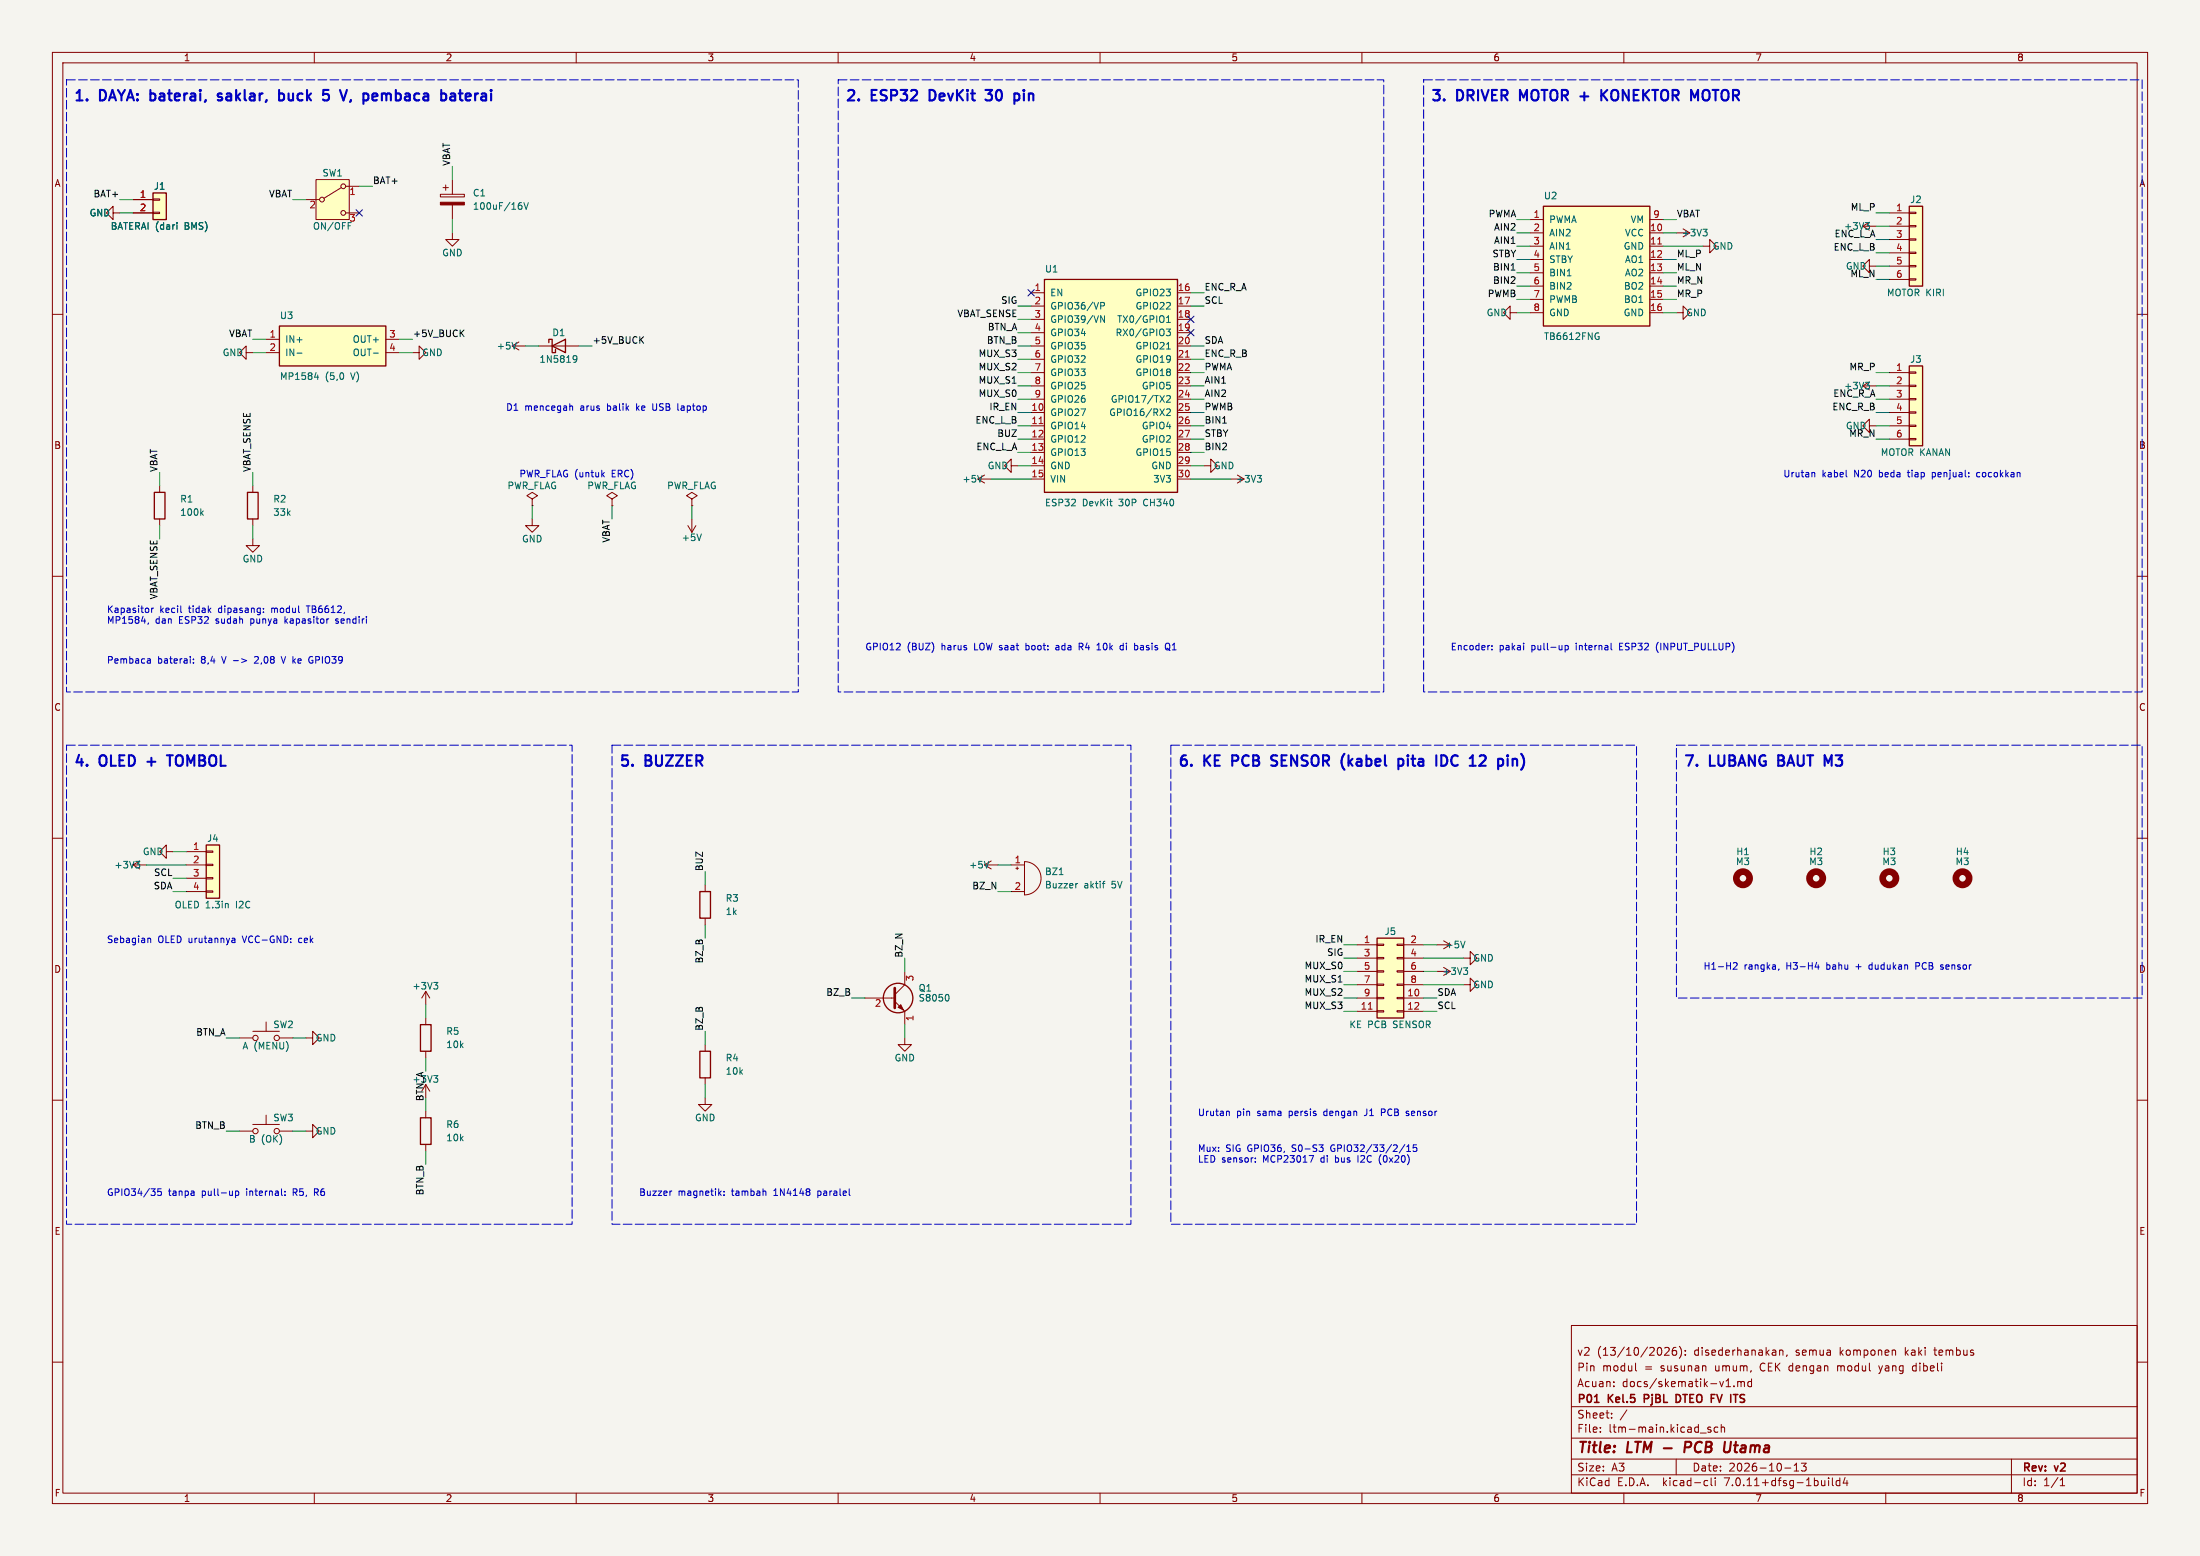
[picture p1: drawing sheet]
<svg xmlns="http://www.w3.org/2000/svg" width="420mm" height="297mm" viewBox="0 0 420 297" stroke-linecap="round" stroke-linejoin="round" font-family="sans-serif">
<path d="M0 0h420v297h-420z" fill="#f5f4ef" stroke="#f5f4ef" stroke-width=".19"/>
<g fill="none" stroke="#840000" stroke-width=".19">
<path d="M10 10h400v277h-400zM12 12h396v273h-396zM60 10v2M110 10v2M160 10v2M210 10v2M260 10v2M310 10v2M360 10v2M25.4 38.1h3.8M29.2 38h1.3v.2h-1.3zM58.4 38.1h2.6"/>
<path d="M60.3 34.3h6.4v7.6h-6.4zM65.2 35.8l-3.4 2M66 35.6h2.6M84.1 37.1h4.5v.5h-4.5zM84.6 35.8h1M85.1 35.3v1M86.4 34.3v2.8M86.4 39.1v2.8M10 60h2M21.6 40.6v-1.2l-1.3 1.2 1.3 1.3v-1.3h1.3M25.4 40.6h3.8M29.2 40.5h1.3v.3h-1.3z"/>
<path d="M66 40.6h2.6M86.4 44.5v1.2h1.2l-1.2 1.3-1.3-1.3h1.3M196.8 55.9h2.6M196.8 58.4h2.6M224.8 55.9h2.5M224.8 58.4h2.5M288.3 59.7v-1.3l-1.3 1.3 1.3 1.3v-1.3h1.3M292.1 41.9h2.5M292.1 44.5h2.5M292.1 47h2.5M292.1 49.5h2.5M292.1 52.1h2.5"/>
<path d="M292.1 54.6h2.5M292.1 57.2h2.5M292.1 59.7h2.5M315 41.9h2.5M315 44.5h2.5M315 47h2.5M315 49.5h2.5M315 52.1h2.5M315 54.6h2.5M315 57.2h2.5M315 59.7h2.5M320 59.7h1.3v-1.3l1.3 1.3-1.3 1.3v-1.3"/>
<path d="M320 44.5h2.6M325.1 47h1.3v-1.3l1.3 1.3-1.3 1.3v-1.3M355.6 43.2l1.3 .7M355.6 43.2h2.5M356.9 50.8v-1.3l-1.3 1.3 1.3 1.3v-1.3h1.2M356.9 42.4l-1.3 .8M360.7 43.2h3.8M360.7 40.6h3.8M360.7 45.7h3.8M360.7 48.3h3.8M360.7 50.8h3.8M360.7 53.3h3.8"/>
<path d="M364.5 53.2h1.3v.3h-1.3zM364.5 50.7h1.3v.2h-1.3zM364.5 48.1h1.3v.3h-1.3zM364.5 45.6h1.3v.2h-1.3zM364.5 43.1h1.3v.2h-1.3zM364.5 40.5h1.3v.3h-1.3zM408 60h2M47 67.3v-1.3l-1.3 1.3 1.3 1.3v-1.3h1.3M50.8 64.8h2.5M50.8 67.3h2.5M73.7 64.8h2.5M73.7 67.3h2.5"/>
<path d="M78.7 67.3h1.3v-1.3l1.3 1.3-1.3 1.3v-1.3M97.8 66h2.5M97.8 66l1.3 .8M99.1 65.3l-1.3 .7M102.9 66h7.6M196.8 66h2.6M196.8 78.7h2.6M196.8 61h2.6M196.8 63.5h2.6M196.8 68.6h2.6M196.8 71.1h2.6M196.8 73.7h2.6"/>
<path d="M196.8 76.2h2.6M224.8 66h2.5M224.8 78.7h2.5M224.8 61h2.5M224.8 63.5h2.5M224.8 68.6h2.5M224.8 71.1h2.5M224.8 73.7h2.5M224.8 76.2h2.5M355.6 73.7h2.5M355.6 73.7l1.3 .7M356.9 72.9l-1.3 .8"/>
<path d="M360.7 78.7h3.8M360.7 71.1h3.8M360.7 73.7h3.8M360.7 76.2h3.8M364.5 78.6h1.3v.3h-1.3zM364.5 76.1h1.3v.2h-1.3zM364.5 73.5h1.3v.3h-1.3zM364.5 71h1.3v.2h-1.3zM30.5 92.7v1.3M30.5 99.1v1.2M48.3 92.7v1.3M48.3 99.1v1.2"/>
<path d="M101.6 99.1v1.2h1.3l-1.3 1.3-1.3-1.3h1.3M101.6 95.3l1-.7-1-.6-1 .6 1 .7v1.2M101.6 96.5h.1M116.8 95.3l1.1-.7-1.1-.6-1 .6 1 .7v1.2M116.8 96.5h.1M132.1 95.3l1-.7-1-.6-1 .6 1 .7v1.2M132.1 96.5h.1M132.1 99.1v2.5M186.7 91.4h2.5M186.7 91.4l1.3 .8M188 90.7l-1.3 .7M193 88.9v-1.3l-1.2 1.3 1.2 1.3v-1.3h1.3"/>
<path d="M196.8 81.3h2.6M196.8 83.8h2.6M196.8 86.4h2.6M196.8 88.9h2.6M196.8 91.4h2.6M224.8 81.3h2.5M224.8 83.8h2.5M224.8 86.4h2.5M224.8 88.9h2.5M224.8 91.4h2.5M229.9 88.9h1.2v-1.3l1.3 1.3-1.3 1.3v-1.3M234.9 91.4h2.6"/>
<path d="M356.9 81.3v-1.3l-1.3 1.3 1.3 1.3v-1.3h1.2M360.7 81.3h3.8M360.7 83.8h3.8M364.5 83.7h1.3v.2h-1.3zM364.5 81.2h1.3v.2h-1.3zM10 110h2M48.3 102.9v1.2h1.2l-1.2 1.3-1.3-1.3h1.3M131.3 100.3l.8 1.3M132.8 100.3l-.7 1.3M408 110h2M10 160h2M408 160h2"/>
<path d="M25.4 165.1l1.3 .8M25.4 165.1h2.5M26.7 164.3l-1.3 .8M31.7 162.6v-1.3l-1.2 1.3 1.2 1.2v-1.2h1.3M35.6 165.1h3.8M35.6 162.6h3.8M35.6 167.6h3.8M35.6 170.2h3.8M39.4 170.1h1.2v.2h-1.2zM39.4 167.5h1.2v.3h-1.2zM39.4 165h1.2v.2h-1.2zM39.4 162.4h1.2v.3h-1.2z"/>
<path d="M134.6 168.9v1.3M134.6 175.3v1.2M188 165.1h2.5M188 165.1l1.2 .8M189.2 164.3l-1.2 .8M193 165.1h2.6M193 170.2h2.6M193.9 165.7h.5M194.2 165.5v.5M195.6 164.5a3.2 3.2 0 0 1 3.1 3.1 3.2 3.2 0 0 1-3.1 3.2zM45.7 198.1h2.6M48.3 196.9h5"/>
<path d="M50.8 195.1v1.8M53.3 198.1h2.6M58.4 198.1h1.3v-1.2l1.3 1.2-1.3 1.3v-1.3M81.3 189.2l-.8 1.3M81.3 189.2v2.6M81.3 194.3v1.3M81.3 189.2l.7 1.3M134.6 199.4v1.3M165.1 190.5h5.7M170.8 191.1l1.9 1.9v2.6M172.7 198.1v1.3h1.3l-1.3 1.3-1.3-1.3h1.3M172.7 185.4v2.6l-1.9 1.9"/>
<path d="M259.1 180.3h3.8M259.1 190.5h3.8M259.1 193h3.8M259.1 182.9h3.8M259.1 185.4h3.8M259.1 188h3.8M262.9 192.9h1.3v.3h-1.3zM262.9 190.4h1.3v.2h-1.3zM262.9 187.8h1.3v.3h-1.3zM262.9 185.3h1.3v.2h-1.3zM262.9 182.8h1.3v.2h-1.3zM262.9 180.2h1.3v.3h-1.3z"/>
<path d="M266.7 192.9h1.3v.3h-1.3zM266.7 190.4h1.3v.2h-1.3zM266.7 187.8h1.3v.3h-1.3zM266.7 185.3h1.3v.2h-1.3zM266.7 182.8h1.3v.2h-1.3zM266.7 180.2h1.3v.3h-1.3zM268 180.3h3.8M268 190.5h3.8M268 193h3.8M268 182.9h3.8M268 185.4h3.8M268 188h3.8"/>
<path d="M274.3 180.3h2.6M274.3 185.4h2.6M279.4 182.9h1.3v-1.3l1.2 1.3-1.2 1.3v-1.3M279.4 188h1.3v-1.3l1.2 1.3-1.2 1.2v-1.2M10 210h2M45.7 215.9h2.6M48.3 214.6h5M50.8 212.9v1.7M53.3 215.9h2.6M58.4 215.9h1.3v-1.3l1.3 1.3-1.3 1.3v-1.3M81.3 200.7v1.2M81.3 212.1v1.3"/>
<path d="M81.3 218.4v1.3M81.3 207l.7 1.3M134.6 209.6v1.2h1.3l-1.3 1.3-1.3-1.3h1.3M134.6 205.7v1.3M408 210h2M10 260h2M300 253h108v32h-108zM317.8 257.3l.6-.1 .2 .1 .1 .3-1 1.1h1M319.9 257.2a.59 .59 0 0 0-.7 .6v.6l.2 .2 .4 .1 .2-.2 .1-.5-.2-.2h-.4l-.3 .2M320.6 257a1.72 1.72 0 0 1 0 2.3M321.7 258.5v.2M321.7 257.8v.1"/>
<path d="M339.7 257.7v1M339.7 257.8l.2-.1 .4 .1 .1 .9M341.2 258.6l-.2 .3M361.8 257.8l.1 .9M408 260h2M300 278.5h108M300 274.5h108M300 268.5h108M305.5 273.2v.2M305.5 272.5v.1M307.7 270.5v.2M307.7 269.8v.1"/>
<path d="M308.1 264.5v.2M308.1 263.8v.1M310.6 269.1l-1.3 1.9M312.2 260.2v1.3l.2 .2M320 278.5v3M324.6 273.5h1.1M326.6 272.5l-.4-.1-.2 .2 .1 .2 .5 .2v.3h-.6M327.9 272.5l-.4-.1-.3 .3 .2 .6h.5M328.6 272.5l.2-.1 .4 .1v.9M328.6 271.9v1.5M329.5 264.7h.9M329.8 263.4l.1-.2v1.5"/>
<path d="M331 264.5v.2M331.7 263.8l.5-.1 .2 .2M331.7 263.7v1M332.4 263.9l.2-.2 .3 .1 .1 .9M332.4 263.9v.8M334.4 263.8l-.5-.1-.2 .3 .1 .6h.6M334.4 263.2v1.5M342.5 279.7l.4-.4v1.5M343.9 279.3h.9l-.5 .6 .4 .1v.6l-.2 .2-.6-.2M350.8 260.7v1M350.9 260.8h-.1M358.7 260.7l.3 1-.3 .5"/>
<path d="M365.7 260.7h-.3l-.3 .3 .1 .5 .5 .2M384 278.5v6.5M60 285v2M110 285v2M160 285v2M210 285v2M260 285v2M300 281.5h108M310 285v2M325.6 282.6l.4 .1M326 283.5l-.4 .1M326.7 282.1v1.3l.2 .2"/>
<path d="M327.4 282.1v.1M327.4 282.6v1M340.7 280.2h1.2M342.5 280.8h.9M349.1 282.1v.1M349.1 282.6v1M349.8 282.1v1.3l.2 .2M351.2 282.7l-.4-.1-.3 .3 .2 .6h.5M351.2 282.1v1.5M352.2 282l-.3 1.1h.9M352.6 282.6v1M360 285v2"/>
<path d="M393.3 283.6h.9M393.3 282.5l.4-.4v1.5"/>
<circle cx="61.5" cy="38.1" r=".46"/>
<circle cx="65.5" cy="35.6" r=".46"/>
<circle cx="65.5" cy="40.6" r=".46"/>
<circle cx="48.8" cy="198.1" r=".51"/>
<circle cx="52.8" cy="198.1" r=".51"/>
<circle cx="48.8" cy="215.9" r=".51"/>
<circle cx="52.8" cy="215.9" r=".51"/>
</g>
<path d="M322.5 275.2h-.7l-.3 2M322.6 276.2l-1 .1M330.4 275.2l-.3 1.8" fill="none" stroke="#840000" stroke-width=".4"/>
<path d="M304.4 267.7h.9M313.9 267h.6M314.5 266.2h-.6v1.5M320 266.2h.3l.4 .2M320.7 267.5l-.4 .2h-.3M327.8 266.2l.5 1.5M332.2 267.6l.2 .1M332.3 266.3v.5" fill="none" stroke="#840000" stroke-width=".3"/>
<g fill="none" stroke="#840000" stroke-width=".25">
<path d="M29.2 36.8h2.5v5.1h-2.5zM294.6 39.4h20.4v22.8h-20.4zM364.5 39.4h2.5v15.2h-2.5zM199.4 53.3h25.4v40.7h-25.4zM53.3 62.2h20.4v7.7h-20.4zM104.8 65.4v-.6h.6v2.5h.6v-.6M105.4 66l2.5-1.2v2.5zM364.5 69.9h2.5v15.2h-2.5zM29.5 94h2v5.1h-2zM47.2 94h2.1v5.1h-2.1zM39.4 161.3h2.5v10.2h-2.5zM133.6 170.2h2v5.1h-2z"/>
<path d="M262.9 179.1h5.1v15.2h-5.1zM80.3 195.6h2v5.1h-2zM80.3 213.4h2v5h-2zM133.6 200.7h2v5h-2z"/>
<circle cx="171.4" cy="190.5" r="2.82"/>
</g>
<g fill="none" stroke="#006464" stroke-width=".19">
<path d="M99.3 38.7h.2M99.4 39.2l.3 .2v.3l-.3 .2M100 38.7l.4 1.2 .5-1.2M33.8 42.5v.1M33.8 42.9v.9M210.1 57.7h.5l.2 .3-.1 .3-.6 .1M299.2 52.6h.7M325.1 43.8h.8l-.4 .4M325.7 44.2l.2 .3v.3l-.2 .2M356.1 42.5h.8l-.4 .5M356.6 43l.3 .2v.3M56.7 67.4h1"/>
<path d="M60 72h.8M60.6 71.6v.8M71.3 67.4h.9M98.6 65.3l-.4 1.3M109.5 68l.4-.1 .2 .2a.84 .84 0 0 1-.3 1.1h-.3M110.1 68.4l-.2 .3-.4-.1M210.1 60.3l.7 1.2v-1.2M222.6 62.8h.8l-.4 .5 .4 .1v.6l-.2 .1-.5-.1M222.7 61.5h.7M222.7 60.6l.4-.3v1.2M222.7 75.6l.5-.1 .2 .4-.8 .9h.8M222.7 78.2l.5-.2 .2 .4-.8 .9h.8"/>
<path d="M222.7 66.6h.7M304.9 63.5l.3 .1M305 64.3h.3v.4l-.3 .1M356.1 73h.8l-.4 .5M356.6 73.5l.3 .2v.3M38.5 97.9l.3 .5M38.8 97.5l-.5 .5M187.5 90.7l-.4 1.3M240 90.7h.8l-.4 .5M240.6 91.2l.2 .3v.3l-.2 .2M133.9 101.9l-.4 1.3M25.9 164.4h.8l-.4 .5"/>
<path d="M26.4 164.9l.3 .2v.3l-.3 .3M43.5 172.5l.1 .8M188.8 164.4l-.5 1.3M202.2 166.9h.7M205.7 168.6l-.2 .1M210.4 168.6h.5M210.9 168.2l-.2 .1M279.7 179.6l-.4 1.3M82.8 187.5h.8l-.4 .5M83.3 188l.3 .2v.4l-.3 .2M180.9 189.8a.79 .79 0 0 1 0 1.3M279.4 184.7h.8l-.4 .5"/>
<path d="M279.9 185.2l.3 .3v.3l-.3 .2M82.8 205.3h.8l-.4 .5M83.3 205.8l.3 .2v.3l-.3 .3"/>
</g>
<g fill="#ffffc2" stroke="#ffffc2" stroke-width=".19">
<path d="M199.4 53.3h25.4v40.7h-25.4z"/>
<path d="M262.9 179.1h5.1v15.2h-5.1z"/>
<path d="M294.6 39.4h20.4v22.8h-20.4z"/>
<path d="M39.4 161.3h2.5v10.2h-2.5z"/>
<path d="M364.5 39.4h2.5v15.2h-2.5z"/>
<path d="M60.3 34.3h6.4v7.6h-6.4z"/>
<path d="M53.3 62.2h20.4v7.7h-20.4z"/>
<path d="M29.2 36.8h2.5v5.1h-2.5z"/>
<path d="M364.5 69.9h2.5v15.2h-2.5z"/>
</g>
<path d="M316.5 46.6h.7M226.3 68.2h.7M198.4 80.9h.7M261.2 192.6h.8" fill="none" stroke="#a90000" stroke-width=".19"/>
<g fill="none" stroke="#840000" stroke-width="1.3">
<circle cx="332.7" cy="167.6" r="1.27"/>
<circle cx="346.7" cy="167.6" r="1.27"/>
<circle cx="360.7" cy="167.6" r="1.27"/>
<circle cx="374.7" cy="167.6" r="1.27"/>
</g>
<g fill="#840000" stroke="#840000" stroke-width=".19">
<path d="M84.1 38.6h4.5v.5h-4.5z"/>
<path d="M171.4 192.3l.6-.5 .5 1z"/>
</g>
<path d="M170.8 188.6v3.8" fill="none" stroke="#840000" stroke-width=".51"/>
<path d="M288.5 51.6h.7M88 63.5l.6 .8M88.6 63l-.7 .7M122.3 64.8l.6 .7M122.9 64.3l-.8 .7M233.4 80.8h.7" fill="none" stroke="#0f0f0f" stroke-width=".19"/>
<g fill="none" stroke="#0000c2" stroke-width=".19">
<path d="M108.8 77.5h.5v.8M124.6 77.1v1l.3 .2M129.4 78.1l.2 .2M115 90.5l.4 .5M115.4 90.2l-.5 .5M346.1 90.2l.3 .2v.6M352.5 91h.1M368.9 90.2v1.2M368.9 91h.1M369 90.2h-.1M377.8 90.2h-.2l-.2 .2v.5l.4 .1M28.3 118.9l-.1 .2"/>
<path d="M28.9 116.1v.8M29.3 116.1l-.4 .2M34.5 116.7l.2 .2M50.3 116.8v.1M50.3 116.1v.2M54.4 117.7v1.3M54.9 118.1l-.5 .5M58.5 115.7h.7M64.1 118.9l.3 .1M64.4 118.1l-.3 .2v.2h.3M28.3 125.7l.3 .1 .1 .8M28.7 126.5l-.4 .1"/>
<path d="M28.7 126l-.4 .1M36.9 126.5v.1M36.9 125.8v.1M48.8 125.3l-.2 .1M49.3 125.9l-.8 .7h.8M53.7 125.3l.4 1.3M59.2 125.4h.5M59.5 126h.2M59.7 126.5h-.5M195.9 122.8v1.2M195.9 124h.1M196 123.2l-.1 .1"/>
<path d="M202 123.2l-.4 .1M202 123.6h-.3l-.2 .1 .1 .3h.4M206.3 123.4l.4 .6M206.6 122.8h-.6v1.2M206.6 123.4h-.6M209.4 124h.7M214.1 123.2l.3 .1M214.4 124h-.3M214.4 122.8v1.2M217.1 123.3v.6M217.8 123.6v.4M222.8 122.8a.43 .43 0 0 1 .5 .4v.4a.43 .43 0 0 1-.5 .4"/>
<path d="M222.8 123.7l.6 .5M223.8 124h.7M223.9 123.1h-.1M284.8 123.9v.1M284.8 123.3v.1M290.9 122.8v.1M298.8 123.2v1.3M298.8 123.3l.4-.1 .2 .2-.1 .6h-.5M307.6 122.8v1.1l.1 .1M316.3 123l-.1 .4 .1 .8M28.3 179.1h.4l.1 .8M44.4 179.1l.5 .2v.6"/>
<path d="M44.9 179.9h-.5M44.9 179.4h-.5M330.9 183.9l.5-.2 .2 .4-.8 .9h.8M339.6 184.9l-.1 .3M346.8 183.7l-.3 .9h.8M347.1 184.2v.8M356.9 184.2l-.1 .2 .1 .5M365.7 184.4h.5M366.2 183.7h-.5v1.3M370.6 184.6l.4 .2M370.6 184.2h.3M371 184.8l-.2 .2h-.2"/>
<path d="M234.3 212.1l.4 .2v.6M251.8 218.5h.8l-.4 .5M252.3 219l.3 .2v.3l-.3 .3M260.8 212.9h-.4M263.7 212.3h.5M264.2 211.7h-.5v1.2M268.2 218.5l-1.1 1.6M268.6 219.8h.7M268.6 218.9l.3-.4v1.3M268.6 212.1l.3 .1M268.6 212.5l.4 .2M269 212.8l-.4 .1"/>
<path d="M270.4 218.5h-.6v.6l.1-.1 .5 .1 .1 .1-.1 .5-.2 .1-.4-.1M30.8 226.9h-.6l-.1 .6 .2-.1 .4 .1 .1 .1v.5l-.2 .1-.5-.1M45 227.4l.3-.1 .3 .3-.1 .5h-.5M45 227.3v1.3M54.4 228.1v.1M54.4 227.4v.1M60 227.6h.5M60.5 226.9h-.5v1.3M128.2 227.3l-.2 .1M137.3 227.7l.4 .5M137.7 227.3l-.5 .5M138.2 228.1v.1"/>
<path d="M138.2 227.4v.1M146.1 227.4l.1 .8M239.6 221.7v.1M239.6 221.1v.1M250.8 220.6l-.6 1.2M259.2 220.6v1.2M263.6 220.4a1.47 1.47 0 0 0 .1 1.9"/>
</g>
<g fill="none" stroke="#0000c2" stroke-width=".4">
<path d="M42.3 17.9l-.4-.1-.3 .3 .1 .3 .6 .2v.5h-.7M53.3 17.9l.6-.1 .3 .4v.6l-.2 .3h-.7M53.3 17.2v2M72.9 17.8v1.4M73.5 17.8l-.6 .2M87.6 17.8h.7M87.9 17.2v1.7v.2l.4 .1M89.2 17.8l-.3 .3v.8l.3 .3M89.9 18.3l-1 .2M177.9 17.2h-.4v2h.4M188.1 19l.3 .2 .8-.1M188.1 17.2h1.3l-.7 .7 .5 .1"/>
<path d="M193.8 17.8h.4l.4 .4-.1 .8-.3 .2h-.4M290.8 18.6l-.6-1.4v2M301.7 18.4h1.5M302.5 17.6v1.6M306 18l.8 1.2M306.8 17.2l-1.1 1.1M325.5 17.2l-.2 .1a1.27 1.27 0 0 0 .2 1.9M31.9 144.2h1.1M32.4 144.2v2M235.2 145.2h.8M236 144.2h-.8v2M242.7 146.1h.9"/>
<path d="M242.8 144.9l.8 .4M243.8 144.3l-.7-.1-.3 .2M257.4 144.2v2M257.6 145.4l.6 .8M258.2 144.8l-.8 .8M267.1 144.8h.4l.4 .4-.1 .8-.3 .2h-.4M268.8 144.2v.2M268.8 144.8v1.4M268.8 144.2l-.1 .1 .1 .1M275.9 144.3a1.25 1.25 0 0 1 0 1.8M277.7 144.2a1.08 1.08 0 0 0-.7 1 1.08 1.08 0 0 0 .7 1M289.3 144.8l.3 .3v1.1"/>
<path d="M290.4 143.9a2.29 2.29 0 0 1 0 3"/>
</g>
<path d="M12.7 15.2h139.7v116.9h-139.7v-116.9M160 15.2h104.2v116.9h-104.2v-116.9M271.8 15.2h137.1v116.9h-137.1v-116.9M12.7 142.2h96.5v91.5h-96.5v-91.5M116.8 142.2h99.1v91.5h-99.1v-91.5M223.5 142.2h88.9v91.5h-88.9v-91.5M320 142.2h88.9v48.3h-88.9v-48.3" fill="none" stroke="#0000c2" stroke-width=".19" stroke-dasharray="1.7 .6"/>
<g fill="none" stroke="#009600" stroke-width=".19">
<path d="M22.9 38.1h2.5M55.9 38.1h2.5M68.6 35.6h2.5M86.4 31.8v2.5M22.9 40.6h2.5M86.4 41.9v2.6M194.3 58.4h2.5M227.3 58.4h2.6M227.3 55.9h2.6M289.6 54.6h2.5M289.6 49.5h2.5M289.6 52.1h2.5"/>
<path d="M289.6 57.2h2.5M289.6 44.5h2.5M289.6 59.7h2.5M289.6 47h2.5M289.6 41.9h2.5M317.5 54.6h2.5M317.5 49.5h2.5M317.5 52.1h2.5M317.5 57.2h2.5M317.5 44.5h2.5M317.5 59.7h2.5M317.5 47h7.6"/>
<path d="M317.5 41.9h2.5M358.1 50.8h2.6M358.1 48.3h2.6M358.1 45.7h2.6M358.1 43.2h2.6M358.1 40.6h2.6M358.1 53.3h2.6M48.3 67.3h2.5M48.3 64.8h2.5M76.2 67.3h2.5M76.2 64.8h2.5M100.3 66h2.6"/>
<path d="M110.5 66h2.5M194.3 66h2.5M194.3 78.7h2.5M194.3 76.2h2.5M194.3 73.7h2.5M194.3 71.1h2.5M194.3 68.6h2.5M194.3 61h2.5M194.3 63.5h2.5M227.3 66h2.6M227.3 78.7h2.6M227.3 76.2h2.6"/>
<path d="M227.3 73.7h2.6M227.3 71.1h2.6M227.3 68.6h2.6M358.1 78.7h2.6M358.1 76.2h2.6M358.1 73.7h2.6M358.1 71.1h2.6M30.5 90.2v2.5M48.3 90.2v2.5M101.6 96.5v2.6M116.8 96.5v2.6M132.1 96.5v2.6"/>
<path d="M189.2 91.4h7.6M194.3 81.3h2.5M194.3 83.8h2.5M194.3 86.4h2.5M194.3 88.9h2.5M227.3 81.3h2.6M227.3 83.8h2.6M227.3 86.4h2.6M227.3 91.4h7.6M227.3 88.9h2.6M358.1 81.3h2.6M358.1 83.8h2.6"/>
<path d="M30.5 100.3v2.6M48.3 100.3v2.6M27.9 165.1h7.7M33 170.2h2.6M33 167.6h2.6M33 162.6h2.6M134.6 166.4v2.5M134.6 176.5v2.6M190.5 170.2h2.5M190.5 165.1h2.5M43.2 198.1h2.5M55.9 198.1h2.5"/>
<path d="M81.3 191.8v2.5M134.6 196.9v2.5M162.6 190.5h2.5M172.7 182.9v2.5M172.7 195.6v2.5M256.5 190.5h2.6M256.5 188h2.6M256.5 185.4h2.6M256.5 182.9h2.6M256.5 180.3h2.6M256.5 193h2.6M271.8 190.5h2.5"/>
<path d="M271.8 188h7.6M271.8 185.4h2.5M271.8 182.9h7.6M271.8 180.3h2.5M271.8 193h2.5M43.2 215.9h2.5M55.9 215.9h2.5M81.3 201.9v2.6M81.3 209.6v2.5M81.3 219.7v2.5M134.6 207v2.6"/>
</g>
<path d="M68 40l1.2 1.2M69.2 40l-1.2 1.2M196.2 55.3l1.3 1.2M197.5 55.3l-1.3 1.2M226.7 60.4l1.2 1.2M226.7 62.9l1.2 1.2M227.9 60.4l-1.2 1.2M227.9 62.9l-1.2 1.2" fill="none" stroke="#000084" stroke-width=".19"/>
<g font-size="2.8" fill="#0000c2">
<text x="14" y="19.4">1.</text>
<text x="19.2" y="19.4">DAYA: baterai,</text>
<text x="43.3" y="19.4">saklar,</text>
<text x="55.7" y="19.4">buck</text>
<text x="65" y="19.4">5</text>
<text x="69.2" y="19.4">V,</text>
<text x="74.2" y="19.4">pembaca</text>
<text x="89.9" y="19.4">baterai</text>
<text x="161.3" y="19.4">2.</text>
<text x="166.5" y="19.4">ESP32</text>
<text x="178.3" y="19.4">DevKit</text>
<text x="190" y="19.4">30</text>
<text x="196.1" y="19.4">pin</text>
<text x="273" y="19.4">3.</text>
<text x="278.2" y="19.4">DRIVER</text>
<text x="291" y="19.4">MOTOR</text>
<text x="303.4" y="19.4">+</text>
<text x="308.2" y="19.4">KONEKTOR</text>
<text x="326.1" y="19.4">MOTOR</text>
<text x="14" y="146.4">4.</text>
<text x="19.2" y="146.4">OLED</text>
<text x="29" y="146.4">+</text>
<text x="33.8" y="146.4">TOMBOL</text>
<text x="118.1" y="146.4">5.</text>
<text x="123.3" y="146.4">BUZZER</text>
<text x="224.8" y="146.4">6.</text>
<text x="230" y="146.4">KE</text>
<text x="236.1" y="146.4">PCB</text>
<text x="244.4" y="146.4">SENSOR</text>
<text x="258.6" y="146.4">(kabel</text>
<text x="270.2" y="146.4">pita</text>
<text x="278.3" y="146.4">IDC</text>
<text x="285.5" y="146.4">12</text>
<text x="321.3" y="146.4">7.</text>
<text x="326.5" y="146.4">LUBANG BAUT M3</text>
</g>
<g font-size="2.8" fill="#840000">
<text x="301" y="277.9">Title:</text>
<text x="310.6" y="277.9">LTM -</text>
<text x="323.2" y="277.9">PCB</text>
<text x="331.5" y="277.9">Utama</text>
</g>
<g font-size="2.1" fill="#840000">
<text x="301" y="262">Pin</text>
<text x="301" y="259">v2</text>
<text x="304.9" y="259">(13/10/2026):</text>
<text x="305.9" y="262">modul</text>
<text x="314" y="262">=</text>
<text x="317.2" y="262">susunan</text>
<text x="323.4" y="259">disederhanakan,</text>
<text x="327.7" y="262">umum,</text>
<text x="336.4" y="262">CEK dengan</text>
<text x="343" y="259">semua</text>
<text x="351.4" y="262">modul</text>
<text x="351.5" y="259">komponen</text>
<text x="359.6" y="262">yang</text>
<text x="364.1" y="259">kaki</text>
<text x="366.1" y="262">dibeli</text>
<text x="369.9" y="259">tembus</text>
<text x="301" y="268.2">P01</text>
<text x="301" y="265">Acuan:</text>
<text x="307.1" y="268.2">Kel.5</text>
<text x="309.6" y="265">docs/skematik-v1.md</text>
<text x="314.5" y="268.2">PjBL</text>
<text x="321.2" y="268.2">DTEO</text>
<text x="328.5" y="268.2">FV</text>
<text x="332.8" y="268.2">ITS</text>
<text x="301" y="273.7">File:</text>
<text x="301" y="271">Sheet:</text>
<text x="307.1" y="273.7">ltm-main.kicad_sch</text>
<text x="301" y="281.1">Size:</text>
<text x="307.6" y="281.1">A3</text>
<text x="323" y="281.1">Date:</text>
<text x="330" y="281.1">2026-10-13</text>
<text x="386" y="281.3">Rev:</text>
<text x="392.4" y="281.3">v2</text>
<text x="301" y="283.9">KiCad</text>
<text x="308.7" y="283.9">E.D.A.</text>
<text x="317.6" y="283.9">kicad-cli</text>
<text x="329.5" y="283.9">7.0.11+dfsg-1build4</text>
<text x="386" y="283.9">Id:</text>
<text x="390.1" y="283.9">1/1</text>
</g>
<g font-size="1.8" fill="#840000">
<text x="35" y="11.9">1</text>
<text x="85" y="11.9">2</text>
<text x="135" y="11.9">3</text>
<text x="185" y="11.9">4</text>
<text x="235" y="11.9">5</text>
<text x="285" y="11.9">6</text>
<text x="335" y="11.9">7</text>
<text x="385" y="11.9">8</text>
<text x="10.3" y="35.9">A</text>
<text x="408.3" y="35.9">A</text>
<text x="10.3" y="85.9">B</text>
<text x="408.2" y="85.9">B</text>
<text x="10.3" y="135.9">C</text>
<text x="408.2" y="135.9">C</text>
<text x="10.3" y="185.9">D</text>
<text x="408.2" y="185.9">D</text>
<text x="10.3" y="235.9">E</text>
<text x="408.3" y="235.9">E</text>
<text x="10.3" y="285.9">F</text>
<text x="35" y="286.9">1</text>
<text x="85" y="286.9">2</text>
<text x="135" y="286.9">3</text>
<text x="185" y="286.9">4</text>
<text x="235" y="286.9">5</text>
<text x="285" y="286.9">6</text>
<text x="335" y="286.9">7</text>
<text x="385" y="286.9">8</text>
<text x="408.3" y="285.9">F</text>
</g>
<g font-size="1.8" fill="#006464">
<text x="61.5" y="33.9">SW1</text>
<text x="17" y="41.5">GND</text>
<text x="29.3" y="36.4">J1</text>
<text x="90.2" y="37.7">C1</text>
<text x="90.2" y="40.2">100uF/16V</text>
<text x="294.7" y="38.2">U2</text>
<text x="364.6" y="39">J2</text>
<text x="21" y="44">BATERAI (dari</text>
<text x="35.4" y="44">BMS)</text>
<text x="59.6" y="44">ON/OFF</text>
<text x="66.6" y="42.6">3</text>
<text x="295.7" y="42.8">PWMA</text>
<text x="295.7" y="45.3">AIN2</text>
<text x="295.7" y="47.9">AIN1</text>
<text x="309.9" y="47.9">GND</text>
<text x="310.1" y="45.3">VCC</text>
<text x="311.2" y="42.8">VM</text>
<text x="321" y="45.3">+3V3</text>
<text x="326.9" y="47.9">GND</text>
<text x="84.3" y="49.1">GND</text>
<text x="199.4" y="52.2">U1</text>
<text x="295.7" y="50.4">STBY</text>
<text x="295.7" y="52.9">BIN1</text>
<text x="310.1" y="50.4">AO1</text>
<text x="310.1" y="52.9">AO2</text>
<text x="352.3" y="51.7">GND</text>
<text x="200.4" y="56.7">EN</text>
<text x="200.4" y="59.3">GPIO36/VP</text>
<text x="216.7" y="56.7">GPIO23</text>
<text x="216.7" y="59.3">GPIO22</text>
<text x="295.7" y="55.5">BIN2</text>
<text x="295.7" y="58">PWMB</text>
<text x="309.9" y="55.5">BO2</text>
<text x="309.9" y="58">BO1</text>
<text x="360.1" y="56.7">MOTOR KIRI</text>
<text x="53.3" y="61.1">U3</text>
<text x="54.4" y="65.6">IN+</text>
<text x="67.2" y="65.6">OUT+</text>
<text x="105.3" y="64.4">D1</text>
<text x="200.4" y="61.8">GPIO39/VN</text>
<text x="200.4" y="64.4">GPIO34</text>
<text x="212.9" y="64.4">RX0/GPIO3</text>
<text x="213.2" y="61.8">TX0/GPIO1</text>
<text x="283.7" y="60.6">GND</text>
<text x="294.7" y="65.1">TB6612FNG</text>
<text x="295.7" y="60.6">GND</text>
<text x="309.9" y="60.6">GND</text>
<text x="321.8" y="60.6">GND</text>
<text x="42.4" y="68.2">GND</text>
<text x="54.4" y="68.2">IN-</text>
<text x="67.2" y="68.2">OUT-</text>
<text x="80.5" y="68.2">GND</text>
<text x="94.7" y="66.9">+5V</text>
<text x="102.9" y="69.4">1N5819</text>
<text x="200.4" y="66.9">GPIO35</text>
<text x="200.4" y="69.4">GPIO32</text>
<text x="200.4" y="72">GPIO33</text>
<text x="216.7" y="66.9">GPIO21</text>
<text x="216.7" y="69.4">GPIO19</text>
<text x="216.7" y="72">GPIO18</text>
<text x="364.6" y="69.4">J3</text>
<text x="53.3" y="72.7">MP1584</text>
<text x="62.1" y="72.7">(5,0</text>
<text x="67.1" y="72.7">V)</text>
<text x="200.4" y="74.5">GPIO25</text>
<text x="200.4" y="77.1">GPIO26</text>
<text x="212" y="77.1">GPIO17/TX2</text>
<text x="217.9" y="74.5">GPIO5</text>
<text x="200.4" y="79.6">GPIO27</text>
<text x="200.4" y="82.1">GPIO14</text>
<text x="211.7" y="79.6">GPIO16/RX2</text>
<text x="217.9" y="82.1">GPIO4</text>
<text x="188.5" y="89.8">GND</text>
<text x="200.4" y="84.7">GPIO12</text>
<text x="200.4" y="87.2">GPIO13</text>
<text x="200.4" y="89.8">GND</text>
<text x="216.7" y="87.2">GPIO15</text>
<text x="217.9" y="84.7">GPIO2</text>
<text x="219.7" y="89.8">GND</text>
<text x="231.6" y="89.8">GND</text>
<text x="358.9" y="87.2">MOTOR KANAN</text>
<text x="96.8" y="93.6">PWR_FLAG</text>
<text x="112" y="93.6">PWR_FLAG</text>
<text x="127.3" y="93.6">PWR_FLAG</text>
<text x="183.6" y="92.3">+5V</text>
<text x="200.4" y="92.3">VIN</text>
<text x="220.1" y="92.3">3V3</text>
<text x="235.9" y="92.3">+3V3</text>
<text x="34.3" y="96.1">R1</text>
<text x="34.3" y="98.7">100k</text>
<text x="52.1" y="96.1">R2</text>
<text x="52.1" y="98.7">33k</text>
<text x="199.4" y="96.8">ESP32</text>
<text x="206.6" y="96.8">DevKit</text>
<text x="213.7" y="96.8">30P</text>
<text x="218.6" y="96.8">CH340</text>
<text x="46.2" y="107.5">GND</text>
<text x="99.6" y="103.7">GND</text>
<text x="130" y="103.5">+5V</text>
<text x="39.4" y="160.9">J4</text>
<text x="21.7" y="166">+3V3</text>
<text x="27.2" y="163.4">GND</text>
<text x="184.9" y="166">+5V</text>
<text x="199.4" y="167.2">BZ1</text>
<text x="331.3" y="165.3">M3</text>
<text x="331.4" y="163.4">H1</text>
<text x="345.3" y="165.3">M3</text>
<text x="345.3" y="163.4">H2</text>
<text x="359.2" y="165.3">M3</text>
<text x="359.3" y="163.4">H3</text>
<text x="373.2" y="165.3">M3</text>
<text x="373.3" y="163.4">H4</text>
<text x="33.3" y="173.6">OLED 1.3in</text>
<text x="45.1" y="173.6">I2C</text>
<text x="138.4" y="172.3">R3</text>
<text x="199.4" y="169.8">Buzzer</text>
<text x="206.9" y="169.8">aktif</text>
<text x="212.3" y="169.8">5V</text>
<text x="138.4" y="174.9">1k</text>
<text x="264.2" y="178.7">J5</text>
<text x="275.8" y="181.2">+5V</text>
<text x="281.2" y="183.7">GND</text>
<text x="78.6" y="189.1">+3V3</text>
<text x="175.3" y="191.4">S8050</text>
<text x="175.3" y="189.5">Q1</text>
<text x="275.2" y="186.3">+3V3</text>
<text x="281.2" y="188.8">GND</text>
<text x="52.1" y="196.4">SW2</text>
<text x="85.1" y="197.7">R5</text>
<text x="257.5" y="196.4">KE PCB</text>
<text x="266.1" y="196.4">SENSOR</text>
<text x="46.2" y="200.5">A (MENU)</text>
<text x="60.2" y="199">GND</text>
<text x="85.1" y="200.3">10k</text>
<text x="138.4" y="202.8">R4</text>
<text x="170.7" y="202.8">GND</text>
<text x="138.4" y="205.3">10k</text>
<text x="52.1" y="214.2">SW3</text>
<text x="85.1" y="215.5">R6</text>
<text x="132.6" y="214.2">GND</text>
<text x="47.4" y="218.3">B</text>
<text x="49.9" y="218.3">(OK)</text>
<text x="60.2" y="216.8">GND</text>
<text x="85.1" y="218">10k</text>
</g>
<g font-size="1.8" fill="#0f0f0f">
<text x="71.1" y="35.2">BAT+</text>
<text x="86" y="31.8" transform="rotate(-90 86 31.8)">VBAT</text>
<text x="17.8" y="37.7">BAT+</text>
<text x="51.3" y="37.7">VBAT</text>
<text x="284.1" y="41.6">PWMA</text>
<text x="320" y="41.6">VBAT</text>
<text x="353.2" y="40.3">ML_P</text>
<text x="285.1" y="44.1">AIN2</text>
<text x="285.1" y="46.6">AIN1</text>
<text x="350" y="47.9">ENC_L_B</text>
<text x="350.1" y="45.4">ENC_L_A</text>
<text x="351.9" y="44">+3V3</text>
<text x="284.8" y="49.2">STBY</text>
<text x="284.9" y="51.7">BIN1</text>
<text x="320" y="49.2">ML_P</text>
<text x="320" y="51.7">ML_N</text>
<text x="353.2" y="53">ML_N</text>
<text x="191" y="58.1">SIG</text>
<text x="229.9" y="58.1">SCL</text>
<text x="229.9" y="55.5">ENC_R_A</text>
<text x="283.9" y="56.8">PWMB</text>
<text x="284.9" y="54.3">BIN2</text>
<text x="320" y="54.3">MR_N</text>
<text x="320" y="56.8">MR_P</text>
<text x="43.6" y="64.4">VBAT</text>
<text x="78.7" y="64.4">+5V_BUCK</text>
<text x="113" y="65.7">+5V_BUCK</text>
<text x="182.7" y="60.6">VBAT_SENSE</text>
<text x="188.3" y="65.7">BTN_B</text>
<text x="188.5" y="63.2">BTN_A</text>
<text x="229.9" y="65.7">SDA</text>
<text x="186.7" y="70.8">MUX_S2</text>
<text x="186.7" y="68.2">MUX_S3</text>
<text x="229.9" y="68.2">ENC_R_B</text>
<text x="229.9" y="70.8">PWMA</text>
<text x="353" y="70.8">MR_P</text>
<text x="186.7" y="75.9">MUX_S0</text>
<text x="186.7" y="73.3">MUX_S1</text>
<text x="229.9" y="75.9">AIN2</text>
<text x="229.9" y="73.3">AIN1</text>
<text x="349.9" y="75.9">ENC_R_A</text>
<text x="351.9" y="74.5">+3V3</text>
<text x="186.1" y="80.9">ENC_L_B</text>
<text x="188.8" y="78.4">IR_EN</text>
<text x="190.3" y="83.5">BUZ</text>
<text x="229.9" y="83.5">STBY</text>
<text x="229.9" y="80.9">BIN1</text>
<text x="229.9" y="78.4">PWMB</text>
<text x="349.7" y="78.4">ENC_R_B</text>
<text x="352.3" y="82.1">GND</text>
<text x="352.9" y="83.5">MR_N</text>
<text x="186.3" y="86">ENC_L_A</text>
<text x="229.9" y="86">BIN2</text>
<text x="30.1" y="90.2" transform="rotate(-90 30.1 90.2)">VBAT</text>
<text x="47.9" y="90.2" transform="rotate(-90 47.9 90.2)">VBAT_SENSE</text>
<text x="116.5" y="103.7" transform="rotate(-90 116.5 103.7)">VBAT</text>
<text x="30.1" y="114.5" transform="rotate(-90 30.1 114.5)">VBAT_SENSE</text>
<text x="29.3" y="167.3">SCL</text>
<text x="134.3" y="166.4" transform="rotate(-90 134.3 166.4)">BUZ</text>
<text x="29.2" y="169.8">SDA</text>
<text x="185.5" y="169.8">BZ_N</text>
<text x="251" y="180">IR_EN</text>
<text x="134.3" y="184" transform="rotate(-90 134.3 184)">BZ_B</text>
<text x="172.4" y="182.9" transform="rotate(-90 172.4 182.9)">BZ_N</text>
<text x="249" y="185.1">MUX_S0</text>
<text x="253.3" y="182.5">SIG</text>
<text x="157.6" y="190.2">BZ_B</text>
<text x="249" y="187.6">MUX_S1</text>
<text x="249" y="190.2">MUX_S2</text>
<text x="274.3" y="190.2">SDA</text>
<text x="37.4" y="197.8">BTN_A</text>
<text x="134.3" y="196.8" transform="rotate(-90 134.3 196.8)">BZ_B</text>
<text x="249" y="192.7">MUX_S3</text>
<text x="274.3" y="192.7">SCL</text>
<text x="78.6" y="206.9">+3V3</text>
<text x="37.2" y="215.6">BTN_B</text>
<text x="80.9" y="210.3" transform="rotate(-90 80.9 210.3)">BTN_A</text>
<text x="80.9" y="228.3" transform="rotate(-90 80.9 228.3)">BTN_B</text>
</g>
<g font-size="1.8" fill="#a90000">
<text x="26.6" y="37.8">1</text>
<text x="26.6" y="40.4">2</text>
<text x="59" y="40.1">2</text>
<text x="66.6" y="37.5">1</text>
<text x="292.7" y="41.7">1</text>
<text x="315.5" y="41.7">9</text>
<text x="361.9" y="40.4">1</text>
<text x="292.7" y="44.2">2</text>
<text x="292.7" y="46.7">3</text>
<text x="314.9" y="44.2">10</text>
<text x="314.9" y="46.7">11</text>
<text x="361.9" y="42.9">2</text>
<text x="361.9" y="45.5">3</text>
<text x="292.7" y="49.3">4</text>
<text x="292.7" y="51.8">5</text>
<text x="314.9" y="49.3">12</text>
<text x="314.9" y="51.8">13</text>
<text x="361.9" y="48">4</text>
<text x="361.9" y="50.5">5</text>
<text x="361.9" y="53.1">6</text>
<text x="197.4" y="55.6">1</text>
<text x="197.4" y="58.2">2</text>
<text x="224.7" y="55.6">16</text>
<text x="224.7" y="58.2">17</text>
<text x="292.7" y="54.4">6</text>
<text x="292.7" y="56.9">7</text>
<text x="292.7" y="59.4">8</text>
<text x="314.9" y="54.4">14</text>
<text x="314.9" y="56.9">15</text>
<text x="314.9" y="59.4">16</text>
<text x="51.4" y="64.5">1</text>
<text x="74.2" y="64.5">3</text>
<text x="197.4" y="60.7">3</text>
<text x="197.4" y="63.2">4</text>
<text x="197.4" y="65.8">5</text>
<text x="224.7" y="60.7">18</text>
<text x="224.7" y="63.2">19</text>
<text x="224.7" y="65.8">20</text>
<text x="51.4" y="67.1">2</text>
<text x="74.2" y="67.1">4</text>
<text x="197.4" y="68.3">6</text>
<text x="197.4" y="70.9">7</text>
<text x="224.7" y="68.3">21</text>
<text x="224.7" y="70.9">22</text>
<text x="361.9" y="70.9">1</text>
<text x="197.4" y="73.4">8</text>
<text x="197.4" y="75.9">9</text>
<text x="224.7" y="73.4">23</text>
<text x="224.7" y="75.9">24</text>
<text x="361.9" y="73.4">2</text>
<text x="361.9" y="75.9">3</text>
<text x="196.8" y="78.5">10</text>
<text x="196.8" y="81">11</text>
<text x="196.8" y="83.6">12</text>
<text x="224.7" y="78.5">25</text>
<text x="224.7" y="81">26</text>
<text x="224.7" y="83.6">27</text>
<text x="361.9" y="78.5">4</text>
<text x="361.9" y="81">5</text>
<text x="361.9" y="83.6">6</text>
<text x="196.8" y="86.1">13</text>
<text x="196.8" y="88.6">14</text>
<text x="224.7" y="86.1">28</text>
<text x="224.7" y="88.6">29</text>
<text x="196.8" y="91.2">15</text>
<text x="224.7" y="91.2">30</text>
<text x="36.8" y="162.3">1</text>
<text x="36.8" y="164.8">2</text>
<text x="36.8" y="167.4">3</text>
<text x="193.6" y="164.8">1</text>
<text x="36.8" y="169.9">4</text>
<text x="193.6" y="169.9">2</text>
<text x="260.3" y="180.1">1</text>
<text x="260.3" y="182.6">3</text>
<text x="260.3" y="185.2">5</text>
<text x="269.2" y="180.1">2</text>
<text x="269.2" y="182.6">4</text>
<text x="269.2" y="185.2">6</text>
<text x="174.7" y="187.4" transform="rotate(-90 174.7 187.4)">3</text>
<text x="260.3" y="187.7">7</text>
<text x="260.3" y="190.2">9</text>
<text x="268.6" y="190.2">10</text>
<text x="269.2" y="187.7">8</text>
<text x="166.9" y="192.5">2</text>
<text x="174.7" y="195" transform="rotate(-90 174.7 195)">1</text>
<text x="259.7" y="192.8">11</text>
<text x="268.6" y="192.8">12</text>
</g>
<g font-size="1.8" fill="#0000c2">
<text x="96.5" y="78.5">D1</text>
<text x="100.2" y="78.5">mencegah</text>
<text x="110.9" y="78.5">arus</text>
<text x="116.2" y="78.5">balik</text>
<text x="121.9" y="78.5">ke</text>
<text x="125.2" y="78.5">USB</text>
<text x="130.2" y="78.5">laptop</text>
<text x="99.1" y="91.2">PWR_FLAG (untuk</text>
<text x="116.9" y="91.2">ERC)</text>
<text x="340.4" y="91.2">Urutan</text>
<text x="347.8" y="91.2">kabel</text>
<text x="354.1" y="91.2">N20</text>
<text x="359" y="91.2">beda</text>
<text x="364.7" y="91.2">tiap</text>
<text x="369.5" y="91.2">penjual:</text>
<text x="378.2" y="91.2">cocokkan</text>
<text x="20.3" y="117.1">Kapasitor</text>
<text x="20.3" y="119.1">MP1584,</text>
<text x="29.7" y="119.1">dan</text>
<text x="30.5" y="117.1">kecil</text>
<text x="34.3" y="119.1">ESP32</text>
<text x="36.1" y="117.1">tidak</text>
<text x="41.5" y="119.1">sudah</text>
<text x="42" y="117.1">dipasang:</text>
<text x="48.3" y="119.1">punya</text>
<text x="52.3" y="117.1">modul</text>
<text x="55" y="119.1">kapasitor</text>
<text x="59.3" y="117.1">TB6612,</text>
<text x="65" y="119.1">sendiri</text>
<text x="165.1" y="124.2">GPIO12</text>
<text x="173.2" y="124.2">(BUZ)</text>
<text x="179.8" y="124.2">harus</text>
<text x="186.3" y="124.2">LOW saat</text>
<text x="196.5" y="124.2">boot:</text>
<text x="202.4" y="124.2">ada</text>
<text x="207" y="124.2">R4</text>
<text x="210.7" y="124.2">10k</text>
<text x="215.3" y="124.2">di</text>
<text x="218.2" y="124.2">basis</text>
<text x="224.4" y="124.2">Q1</text>
<text x="276.9" y="124.2">Encoder:</text>
<text x="286.2" y="124.2">pakai</text>
<text x="292.4" y="124.2">pull-up</text>
<text x="301.1" y="124.2">internal</text>
<text x="309.6" y="124.2">ESP32</text>
<text x="316.8" y="124.2">(INPUT_PULLUP)</text>
<text x="20.3" y="126.8">Pembaca</text>
<text x="30.1" y="126.8">baterai:</text>
<text x="38.5" y="126.8">8,4</text>
<text x="42.7" y="126.8">V -&gt;</text>
<text x="49.3" y="126.8">2,08</text>
<text x="54.7" y="126.8">V ke</text>
<text x="60.2" y="126.8">GPIO39</text>
<text x="20.3" y="180.1">Sebagian</text>
<text x="30.1" y="180.1">OLED urutannya</text>
<text x="46.6" y="180.1">VCC-GND:</text>
<text x="57.5" y="180.1">cek</text>
<text x="325.1" y="185.2">H1-H2</text>
<text x="332.9" y="185.2">rangka,</text>
<text x="341.1" y="185.2">H3-H4</text>
<text x="349" y="185.2">bahu</text>
<text x="354.7" y="185.2">+</text>
<text x="357.5" y="185.2">dudukan</text>
<text x="366.6" y="185.2">PCB</text>
<text x="371.5" y="185.2">sensor</text>
<text x="228.6" y="213.1">Urutan</text>
<text x="236.1" y="213.1">pin</text>
<text x="240.1" y="213.1">sama</text>
<text x="246.3" y="213.1">persis</text>
<text x="253.2" y="213.1">dengan</text>
<text x="261.2" y="213.1">J1</text>
<text x="264.5" y="213.1">PCB</text>
<text x="269.5" y="213.1">sensor</text>
<text x="228.6" y="220">Mux:</text>
<text x="234" y="220">SIG GPIO36,</text>
<text x="246.9" y="220">S0-S3</text>
<text x="254.5" y="220">GPIO32/33/2/15</text>
<text x="228.6" y="222">LED sensor:</text>
<text x="241.2" y="222">MCP23017</text>
<text x="252.4" y="222">di</text>
<text x="255.4" y="222">bus</text>
<text x="259.9" y="222">I2C</text>
<text x="264.1" y="222">(0x20)</text>
<text x="20.3" y="228.4">GPIO34/35</text>
<text x="32.1" y="228.4">tanpa</text>
<text x="38.6" y="228.4">pull-up</text>
<text x="47.3" y="228.4">internal:</text>
<text x="56.4" y="228.4">R5,</text>
<text x="60.6" y="228.4">R6</text>
<text x="121.9" y="228.4">Buzzer</text>
<text x="129.4" y="228.4">magnetik:</text>
<text x="139.8" y="228.4">tambah</text>
<text x="148" y="228.4">1N4148</text>
<text x="156.5" y="228.4">paralel</text>
</g>
</svg>
